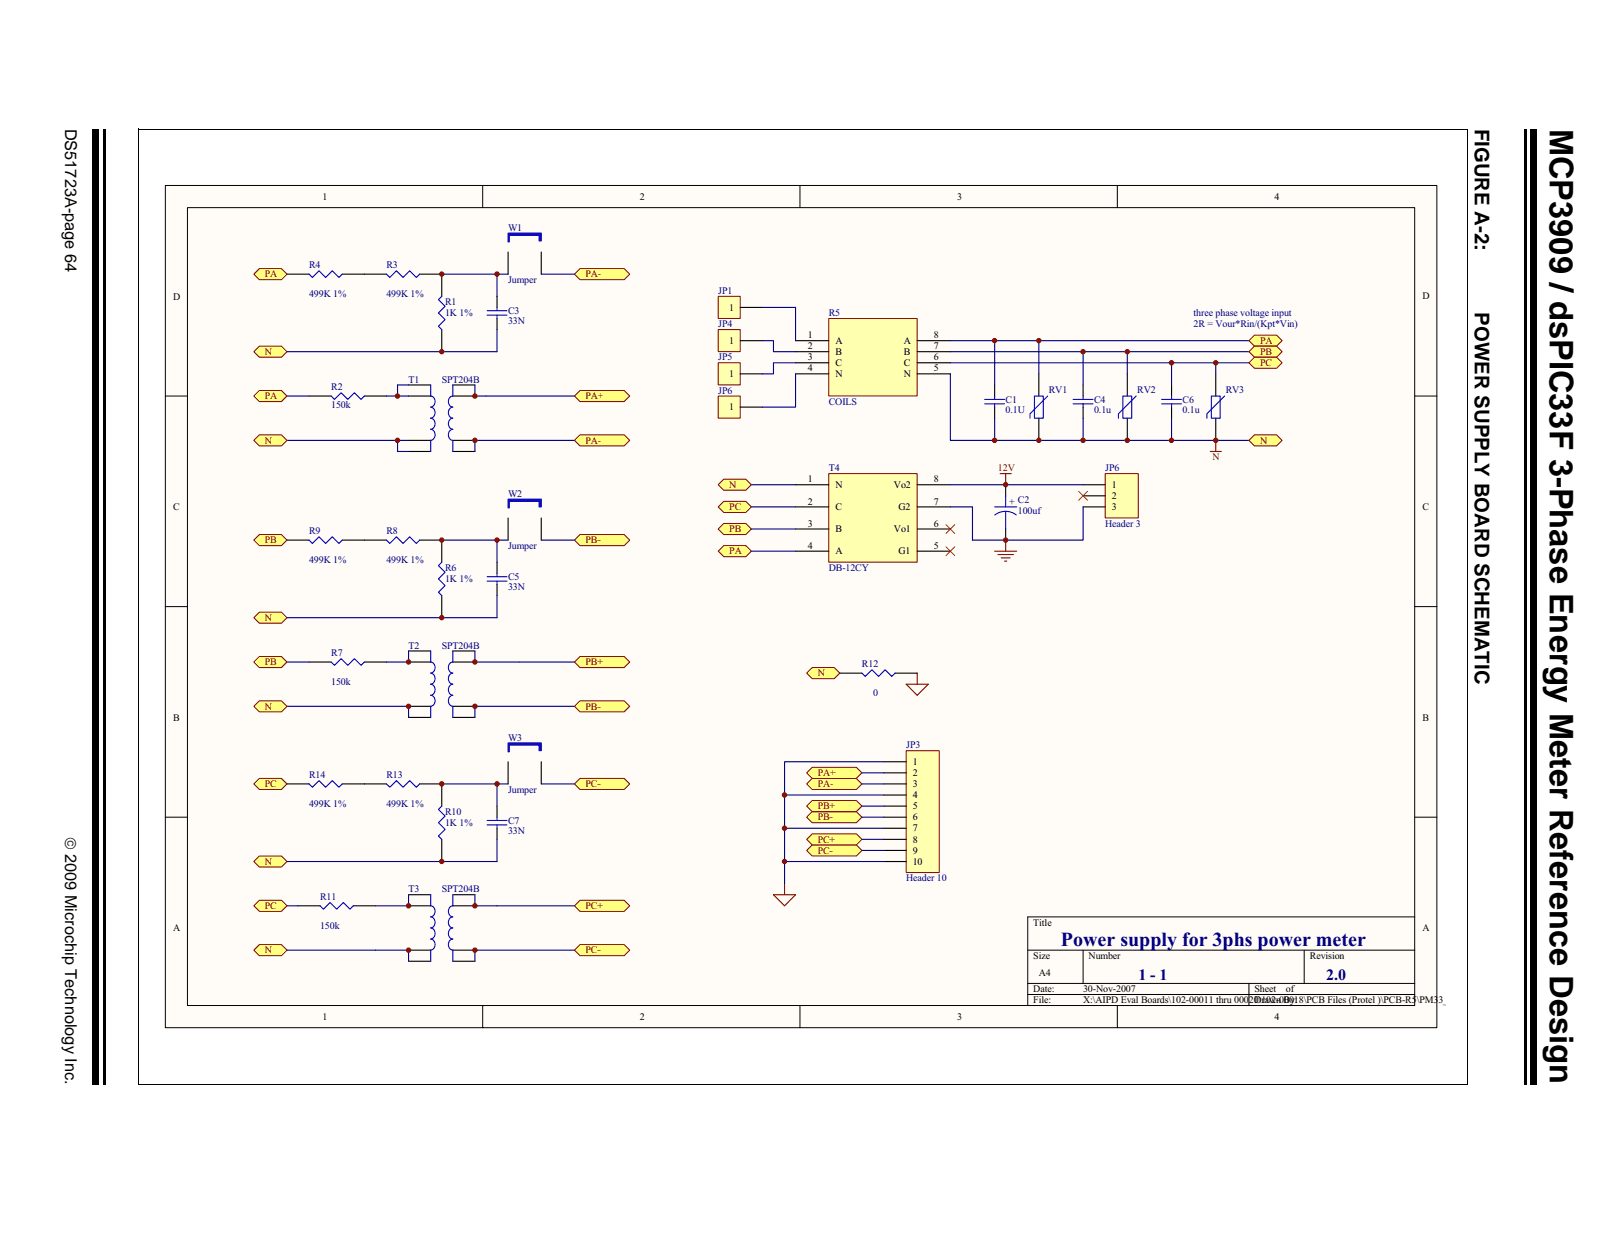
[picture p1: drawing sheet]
<svg xmlns="http://www.w3.org/2000/svg" width="279mm" height="216mm" viewBox="0 0 279 216" stroke-linecap="round" stroke-linejoin="round" font-family="sans-serif">
<path d="M263.6 22.2v165.1" fill="none" stroke="#000" stroke-width=".36"/>
<path d="M264.5 22.2h1v165.1h-1z" fill="#000"/>
<path d="M13.1 22.2h5.9v165.1h-5.9z" fill="#fff"/>
<path d="M18 22.2v165.1" fill="none" stroke="#000" stroke-width=".36"/>
<path d="M16 22.2h1v165.1h-1z" fill="#000"/>
<path d="M27.6 31.3h222.3v147h-222.3z" fill="#fff"/>
<path d="M28.6 32h219.7v145.5h-219.7z" fill="#fffcf8"/>
<g fill="none" stroke="#000" stroke-width=".17">
<path d="M28.6 32h219.7v145.5h-219.7zM32.4 35.9h212v137.8h-212zM83.4 32v3.9M138.2 32v3.9M193.1 32v3.9M28.6 68.4h3.8M244.5 68.4h3.8M28.6 104.8h3.8M244.5 104.8h3.8M28.6 141.1h3.8M244.5 141.1h3.8M244.5 158.4h-66.9v15.3"/>
<path d="M83.4 173.7v3.8M138.2 173.7v3.8M177.6 164.1h66.9M177.6 169.9h66.9M177.6 171.8h66.9M187.1 164.1v5.8M193.1 173.7v3.8M215.8 169.9v3.8M225.4 164.1v5.8"/>
</g>
<path d="M53.4 68.4h3.8M63 68.4h3.8M53.4 114.3h3.8M63 114.3h3.8M51.5 156.5h3.8M61 156.5h3.9" fill="none" stroke="#000" stroke-width=".19"/>
<path d="M57.2 68.4l.6 .6 1.1-1.2 1.2 1.2 1.1-1.2 1.2 1.2 .6-.6M57.2 114.3l.6 .6 1.1-1.1 1.2 1.1 1.1-1.1 1.2 1.1 .6-.6M55.3 156.5l.6 .5 1.1-1.1 1.2 1.1 1.1-1.1 1.2 1.1 .5-.5" fill="none" stroke="#00f" stroke-width=".19"/>
<path d="M124.1 62.7h3.8v3.8h-3.8z" fill="#ffffb0"/>
<path d="M124.1 62.7h3.8v3.8h-3.8z" fill="none" stroke="#800000" stroke-width=".17"/>
<path d="M127.9 64.6h3.8" fill="none" stroke="#000" stroke-width=".19"/>
<path d="M124.1 56.9h3.8v3.8h-3.8z" fill="#ffffb0"/>
<path d="M124.1 56.9h3.8v3.8h-3.8z" fill="none" stroke="#800000" stroke-width=".17"/>
<path d="M127.9 58.8h3.8" fill="none" stroke="#000" stroke-width=".19"/>
<path d="M124.1 51.2h3.8v3.8h-3.8z" fill="#ffffb0"/>
<path d="M124.1 51.2h3.8v3.8h-3.8z" fill="none" stroke="#800000" stroke-width=".17"/>
<path d="M127.9 53.1h3.8" fill="none" stroke="#000" stroke-width=".19"/>
<path d="M43.9 164.1l.9-.9h3.8l1 .9-1 1h-3.8z" fill-rule="evenodd" fill="#ffff80"/>
<path d="M43.9 164.1l.9-.9h3.8l1 .9-1 1h-3.8z" fill="none" stroke="#800000" stroke-width=".17"/>
<g fill="none" stroke="#000" stroke-width=".19">
<path d="M70.6 68.4h3.8M70.6 76.1h3.8M70.6 66.5h3.8M70.6 78h3.8M78.2 68.4h3.9M78.2 76.1h3.9M78.2 66.5h3.9M78.2 78h3.9M70.6 114.3h3.8M70.6 112.4h3.8M78.2 114.3h3.9M78.2 112.4h3.9"/>
<path d="M70.6 122h3.8M70.6 123.9h3.8M78.2 122h3.9M78.2 123.9h3.9M70.6 156.5h3.8M70.6 154.5h3.8M78.2 156.5h3.9M78.2 154.5h3.9M70.6 164.1h3.8M70.6 166h3.8M78.2 164.1h3.9M78.2 166h3.9"/>
</g>
<path d="M74.4 74.1a.97 .97 0 0 1 .8 1 .97 .97 0 0 1-.8 1v1.9M74.4 66.5v1.9a.97 .97 0 0 1 .8 1 .97 .97 0 0 1-.8 .9 .98 .98 0 0 1 .8 1 .98 .98 0 0 1-.8 .9 .98 .98 0 0 1 .8 1 .98 .98 0 0 1-.8 .9M78.2 74.1a.98 .98 0 0 0-.7 1 .98 .98 0 0 0 .7 1v1.9M78.2 66.5v1.9a.98 .98 0 0 0-.7 1 .98 .98 0 0 0 .7 .9 .99 .99 0 0 0-.7 1 .99 .99 0 0 0 .7 .9 .99 .99 0 0 0-.7 1 .99 .99 0 0 0 .7 .9M74.4 112.4v1.9a.97 .97 0 0 1 .8 1 .97 .97 0 0 1-.8 1 .98 .98 0 0 1 .8 .9 .98 .98 0 0 1-.8 1 .98 .98 0 0 1 .8 .9 .98 .98 0 0 1-.8 1 .97 .97 0 0 1 .8 .9 .97 .97 0 0 1-.8 1v1.9M78.2 112.4v1.9a.98 .98 0 0 0-.7 1 .98 .98 0 0 0 .7 1 .99 .99 0 0 0-.7 .9 .99 .99 0 0 0 .7 1 .99 .99 0 0 0-.7 .9 .99 .99 0 0 0 .7 1 .98 .98 0 0 0-.7 .9 .98 .98 0 0 0 .7 1v1.9M74.4 154.5v2a.97 .97 0 0 1 .8 .9 .97 .97 0 0 1-.8 1 .98 .98 0 0 1 .8 .9 .98 .98 0 0 1-.8 1 .98 .98 0 0 1 .8 .9 .98 .98 0 0 1-.8 1 .98 .98 0 0 1 .8 .9 .98 .98 0 0 1-.8 1v1.9M78.2 154.5v2a.98 .98 0 0 0-.7 .9 .98 .98 0 0 0 .7 1 .99 .99 0 0 0-.7 .9 .99 .99 0 0 0 .7 1 .99 .99 0 0 0-.7 .9 .99 .99 0 0 0 .7 1 .99 .99 0 0 0-.7 .9 .99 .99 0 0 0 .7 1v1.9" fill="none" stroke="#00f" stroke-width=".19"/>
<path d="M82.1 68.4h17.2M82.1 76.1h17.2M49.6 114.3h3.8M89.7 114.3h9.6M82.1 122h17.2M64.9 164.1h5.7M82.1 164.1h17.2" fill="none" stroke="#000080" stroke-width=".19"/>
<path d="M124.1 68.4h3.8v3.8h-3.8z" fill="#ffffb0"/>
<path d="M124.1 68.4h3.8v3.8h-3.8z" fill="none" stroke="#800000" stroke-width=".17"/>
<path d="M127.9 70.3h3.8" fill="none" stroke="#000" stroke-width=".19"/>
<g fill="none" stroke="#000080" stroke-width=".19">
<path d="M49.6 68.4h3.8M49.6 76.1h21M66.8 68.4h3.8M68.7 76.1v1.9h1.9M70.6 66.5h-1.9v1.9M82.1 66.5v1.9M82.1 76.1v1.9M70.6 112.4v1.9h-3.8M49.6 122h21v1.9M82.1 122v1.9M49.6 156.5h1.9M70.6 154.5v2h-5.7"/>
<path d="M49.6 164.1h15.3M70.6 164.1v1.9M82.1 164.1v1.9"/>
</g>
<path d="M43.9 122l.9-.9h3.8l1 .9-1 1h-3.8z" fill-rule="evenodd" fill="#ffff80"/>
<path d="M43.9 122l.9-.9h3.8l1 .9-1 1h-3.8z" fill="none" stroke="#800000" stroke-width=".17"/>
<path d="M43.9 76.1l.9-1h3.8l1 1-1 .9h-3.8z" fill-rule="evenodd" fill="#ffff80"/>
<path d="M43.9 76.1l.9-1h3.8l1 1-1 .9h-3.8z" fill="none" stroke="#800000" stroke-width=".17"/>
<path d="M43.9 68.4l.9-1h3.8l1 1-1 1h-3.8z" fill-rule="evenodd" fill="#ffff80"/>
<path d="M43.9 68.4l.9-1h3.8l1 1-1 1h-3.8z" fill="none" stroke="#800000" stroke-width=".17"/>
<path d="M43.9 114.3l.9-.9h3.8l1 .9-1 1h-3.8z" fill-rule="evenodd" fill="#ffff80"/>
<path d="M43.9 114.3l.9-.9h3.8l1 .9-1 1h-3.8z" fill="none" stroke="#800000" stroke-width=".17"/>
<path d="M43.9 156.5l.9-1h3.8l1 1-1 .9h-3.8z" fill-rule="evenodd" fill="#ffff80"/>
<path d="M43.9 156.5l.9-1h3.8l1 1-1 .9h-3.8z" fill="none" stroke="#800000" stroke-width=".17"/>
<path d="M143.2 81.8h15.3v15.3h-15.3z" fill="#ffffb0"/>
<path d="M143.2 81.8h15.3v15.3h-15.3z" fill="none" stroke="#800000" stroke-width=".17"/>
<g fill="none" stroke="#000" stroke-width=".19">
<path d="M179.5 64.6v3.8M179.5 72.2v3.9M194.8 64.6v3.8M194.8 72.2v3.9M210.1 64.6v3.8M210.1 72.2v3.9M137.5 83.7h5.7M137.5 87.6h5.7M137.5 91.4h5.7M137.5 95.2h5.7M158.5 83.7h5.7M158.5 87.6h5.7"/>
<path d="M158.5 91.4h5.7M158.5 95.2h5.7"/>
</g>
<path d="M178.7 68.4h1.6v3.8h-1.6zM181 68.4l-3 3.1v.7M194 68.4h1.5v3.8h-1.5zM196.3 68.4l-3 3.1v.7M209.3 68.4h1.5v3.8h-1.5zM211.6 68.4l-3.1 3.1v.7" fill="none" stroke="#00f" stroke-width=".19"/>
<path d="M143.2 55h15.3v13.4h-15.3z" fill="#ffffb0"/>
<path d="M143.2 55h15.3v13.4h-15.3z" fill="none" stroke="#800000" stroke-width=".17"/>
<path d="M137.5 58.8h5.7M158.5 58.8h5.7M137.5 60.7h5.7M137.5 62.7h5.7M137.5 64.6h5.7M158.5 60.7h5.7M158.5 62.7h5.7M158.5 64.6h5.7" fill="none" stroke="#000" stroke-width=".19"/>
<path d="M171.9 95.2h3.8M172.4 95.8h2.7M172.8 81.8h1.9M173 96.4h1.5M173.6 96.9h.4M173.8 93.3v1.9M173.8 81.8v1.9" fill="none" stroke="#800000" stroke-width=".19"/>
<path d="M43.9 135.4l.9-1h3.8l1 1-1 1h-3.8z" fill-rule="evenodd" fill="#ffff80"/>
<path d="M43.9 135.4l.9-1h3.8l1 1-1 1h-3.8z" fill="none" stroke="#800000" stroke-width=".17"/>
<path d="M76.3 135.4v3.8M85.9 139.2v1.9M76.3 145v3.8M85.9 143.1v1.9" fill="none" stroke="#000" stroke-width=".19"/>
<path d="M76.3 139.2l-.5 .6 1.1 1.2-1.1 1.1 1.1 1.2-1.1 1.1 .5 .6M84.2 142.5h3.4M84.2 141.7h3.4M85.9 141.1v.6M85.9 142.5v.6" fill="none" stroke="#00f" stroke-width=".19"/>
<path d="M139.4 116.3l.9-1h3.9l.9 1-.9 .9h-3.9z" fill-rule="evenodd" fill="#ffff80"/>
<path d="M139.4 116.3l.9-1h3.9l.9 1-.9 .9h-3.9z" fill="none" stroke="#800000" stroke-width=".17"/>
<path d="M85.9 135.4v3.8M85.9 145v3.8h-9.6" fill="none" stroke="#000080" stroke-width=".19"/>
<path d="M99.3 135.4l.9-1h7.7l.9 1-.9 1h-7.7z" fill-rule="evenodd" fill="#ffff80"/>
<path d="M99.3 135.4l.9-1h7.7l.9 1-.9 1h-7.7z" fill="none" stroke="#800000" stroke-width=".17"/>
<path d="M139.4 146.9l.9-1h7.7l.9 1-.9 .9h-7.7z" fill-rule="evenodd" fill="#ffff80"/>
<path d="M139.4 146.9l.9-1h7.7l.9 1-.9 .9h-7.7z" fill="none" stroke="#800000" stroke-width=".17"/>
<path d="M139.4 145l.9-1h7.7l.9 1-.9 .9h-7.7z" fill-rule="evenodd" fill="#ffff80"/>
<path d="M139.4 145l.9-1h7.7l.9 1-.9 .9h-7.7z" fill="none" stroke="#800000" stroke-width=".17"/>
<path d="M139.4 141.1l.9-.9h7.7l.9 .9-.9 1h-7.7z" fill-rule="evenodd" fill="#ffff80"/>
<path d="M139.4 141.1l.9-.9h7.7l.9 .9-.9 1h-7.7z" fill="none" stroke="#800000" stroke-width=".17"/>
<path d="M139.4 139.2l.9-.9h7.7l.9 .9-.9 1h-7.7z" fill-rule="evenodd" fill="#ffff80"/>
<path d="M139.4 139.2l.9-.9h7.7l.9 .9-.9 1h-7.7z" fill="none" stroke="#800000" stroke-width=".17"/>
<path d="M139.4 135.4l.9-1h7.7l.9 1-.9 1h-7.7z" fill-rule="evenodd" fill="#ffff80"/>
<path d="M139.4 135.4l.9-1h7.7l.9 1-.9 1h-7.7z" fill="none" stroke="#800000" stroke-width=".17"/>
<path d="M139.4 133.5l.9-1h7.7l.9 1-.9 .9h-7.7z" fill-rule="evenodd" fill="#ffff80"/>
<path d="M139.4 133.5l.9-1h7.7l.9 1-.9 .9h-7.7z" fill="none" stroke="#800000" stroke-width=".17"/>
<path d="M156.6 118.2h3.8l-1.9 1.9zM158.5 116.3v1.9M133.6 154.5h3.9l-1.9 2zM135.6 152.6v1.9" fill="none" stroke="#800000" stroke-width=".19"/>
<path d="M145.1 116.3h3.8M154.7 116.3h3.8" fill="none" stroke="#000" stroke-width=".19"/>
<path d="M148.9 116.3l.6 .5 1.2-1.1 1.1 1.1 1.1-1.1 1.2 1.1 .6-.5" fill="none" stroke="#00f" stroke-width=".19"/>
<path d="M82.1 112.4v1.9h7.6M135.6 139.2v13.4" fill="none" stroke="#000080" stroke-width=".19"/>
<path d="M99.3 68.4l.9-1h7.7l.9 1-.9 1h-7.7z" fill-rule="evenodd" fill="#ffff80"/>
<path d="M99.3 68.4l.9-1h7.7l.9 1-.9 1h-7.7z" fill="none" stroke="#800000" stroke-width=".17"/>
<path d="M99.3 76.1l.9-1h7.7l.9 1-.9 .9h-7.7z" fill-rule="evenodd" fill="#ffff80"/>
<path d="M99.3 76.1l.9-1h7.7l.9 1-.9 .9h-7.7z" fill="none" stroke="#800000" stroke-width=".17"/>
<path d="M99.3 114.3l.9-.9h7.7l.9 .9-.9 1h-7.7z" fill-rule="evenodd" fill="#ffff80"/>
<path d="M99.3 114.3l.9-.9h7.7l.9 .9-.9 1h-7.7z" fill="none" stroke="#800000" stroke-width=".17"/>
<path d="M99.3 122l.9-.9h7.7l.9 .9-.9 1h-7.7z" fill-rule="evenodd" fill="#ffff80"/>
<path d="M99.3 122l.9-.9h7.7l.9 .9-.9 1h-7.7z" fill="none" stroke="#800000" stroke-width=".17"/>
<path d="M99.3 156.5l.9-1h7.7l.9 1-.9 .9h-7.7z" fill-rule="evenodd" fill="#ffff80"/>
<path d="M99.3 156.5l.9-1h7.7l.9 1-.9 .9h-7.7z" fill="none" stroke="#800000" stroke-width=".17"/>
<path d="M99.3 164.1l.9-.9h7.7l.9 .9-.9 1h-7.7z" fill-rule="evenodd" fill="#ffff80"/>
<path d="M99.3 164.1l.9-.9h7.7l.9 .9-.9 1h-7.7z" fill="none" stroke="#800000" stroke-width=".17"/>
<path d="M82.1 154.5v2h17.2" fill="none" stroke="#000080" stroke-width=".19"/>
<path d="M156.6 129.7h5.7v21h-5.7z" fill="#ffffb0"/>
<path d="M156.6 129.7h5.7v21h-5.7z" fill="none" stroke="#800000" stroke-width=".17"/>
<path d="M49.6 93.3h3.8M59.1 93.3h3.9M152.7 131.6h3.9M152.7 133.5h3.9M152.7 135.4h3.9M152.7 137.3h3.9M152.7 139.2h3.9M152.7 141.1h3.9M152.7 143.1h3.9M152.7 145h3.9M152.7 146.9h3.9M152.7 148.8h3.9" fill="none" stroke="#000" stroke-width=".19"/>
<path d="M76.3 135.4h11.5M93.5 135.4h5.8M135.6 137.3h17.1M148.9 133.5h3.8M148.9 139.2h3.8M148.9 135.4h3.8M152.7 131.6h-17.1v7.6M135.6 143.1h17.1M135.6 148.8h17.1M148.9 145h3.8M148.9 146.9h3.8M148.9 141.1h3.8" fill="none" stroke="#000080" stroke-width=".19"/>
<path d="M53.4 93.3l.6 .6 1.1-1.2 1.2 1.2 1.1-1.2 1.2 1.2 .5-.6" fill="none" stroke="#00f" stroke-width=".19"/>
<path d="M43.9 93.3l.9-1h3.8l1 1-1 .9h-3.8z" fill-rule="evenodd" fill="#ffff80"/>
<path d="M43.9 93.3l.9-1h3.8l1 1-1 .9h-3.8z" fill="none" stroke="#800000" stroke-width=".17"/>
<path d="M85.9 97.1v1.9M85.9 100.9v2" fill="none" stroke="#000" stroke-width=".19"/>
<path d="M84.2 99.6h3.4M85.9 99v.6M84.2 100.4h3.4M85.9 100.4v.5" fill="none" stroke="#00f" stroke-width=".19"/>
<path d="M85.9 93.3v3.8M85.9 102.9v3.8h-9.6" fill="none" stroke="#000080" stroke-width=".19"/>
<path d="M99.3 93.3l.9-1h7.7l.9 1-.9 .9h-7.7z" fill-rule="evenodd" fill="#ffff80"/>
<path d="M99.3 93.3l.9-1h7.7l.9 1-.9 .9h-7.7z" fill="none" stroke="#800000" stroke-width=".17"/>
<path d="M76.3 93.3h11.5M93.5 93.3h5.8" fill="none" stroke="#000080" stroke-width=".19"/>
<path d="M43.9 47.4l.9-1h3.8l1 1-1 .9h-3.8z" fill-rule="evenodd" fill="#ffff80"/>
<path d="M43.9 47.4l.9-1h3.8l1 1-1 .9h-3.8z" fill="none" stroke="#800000" stroke-width=".17"/>
<path d="M85.9 51.2v1.9M85.9 55v1.9" fill="none" stroke="#000" stroke-width=".19"/>
<path d="M84.2 54.4h3.4M84.2 53.7h3.4M85.9 53.1v.6M85.9 54.4v.6" fill="none" stroke="#00f" stroke-width=".19"/>
<path d="M85.9 56.9v3.8h-9.6M85.9 47.4v3.8" fill="none" stroke="#000080" stroke-width=".19"/>
<path d="M99.3 47.4l.9-1h7.7l.9 1-.9 .9h-7.7z" fill-rule="evenodd" fill="#ffff80"/>
<path d="M99.3 47.4l.9-1h7.7l.9 1-.9 .9h-7.7z" fill="none" stroke="#800000" stroke-width=".17"/>
<path d="M87.8 43.5v3.9M93.5 43.5v3.9" fill="none" stroke="#000" stroke-width=".19"/>
<path d="M87.8 40.3h5.7v1.3h-.4v-.9h-5.1v1.1h-.2z" fill-rule="evenodd" fill="#00f"/>
<g fill="none" stroke="#00f" stroke-width=".19">
<path d="M87.8 40.3h5.7v1.3h-.4v-.9h-5.1v1.1h-.2zM170.1 69.7h3.5M170.1 69h3.5M171.9 68.4v.6M171.9 69.7v.6M185.4 69.7h3.5M185.4 69h3.5M187.1 68.4v.6M187.1 69.7v.6M200.7 69.7h3.4M200.7 69h3.4M202.4 68.4v.6"/>
<path d="M202.4 69.7v.6"/>
</g>
<g fill="none" stroke="#000080" stroke-width=".19">
<path d="M76.3 47.4h11.5M93.5 47.4h5.8M131.7 58.8h1.9v1.9h3.9M131.7 53.1h5.8v5.7M164.2 58.8h51.6M171.9 58.8v7.7M179.5 58.8v5.8M137.5 64.6v5.7h-5.8M137.5 62.7h-3.9v1.9h-1.9M164.2 64.6v11.5h51.6M164.2 62.7h51.6M164.2 60.7h51.6"/>
<path d="M171.9 72.2v3.9M187.1 60.7v5.8M187.1 72.2v3.9M194.8 60.7v3.9M202.4 62.7v3.8M202.4 72.2v3.9M210.1 62.7v1.9"/>
</g>
<path d="M171.9 66.5v1.9M171.9 70.3v1.9M187.1 66.5v1.9M187.1 70.3v1.9M202.4 66.5v1.9M202.4 70.3v1.9" fill="none" stroke="#000" stroke-width=".19"/>
<path d="M215.8 58.8l1-.9h3.8l.9 .9-.9 1h-3.8z" fill-rule="evenodd" fill="#ffff80"/>
<path d="M215.8 58.8l1-.9h3.8l.9 .9-.9 1h-3.8z" fill="none" stroke="#800000" stroke-width=".17"/>
<path d="M215.8 60.7l1-.9h3.8l.9 .9-.9 1h-3.8z" fill-rule="evenodd" fill="#ffff80"/>
<path d="M215.8 60.7l1-.9h3.8l.9 .9-.9 1h-3.8z" fill="none" stroke="#800000" stroke-width=".17"/>
<path d="M215.8 62.7l1-1h3.8l.9 1-.9 .9h-3.8z" fill-rule="evenodd" fill="#ffff80"/>
<path d="M215.8 62.7l1-1h3.8l.9 1-.9 .9h-3.8z" fill="none" stroke="#800000" stroke-width=".17"/>
<path d="M215.8 76.1l1-1h3.8l.9 1-.9 .9h-3.8z" fill-rule="evenodd" fill="#ffff80"/>
<path d="M215.8 76.1l1-1h3.8l.9 1-.9 .9h-3.8z" fill="none" stroke="#800000" stroke-width=".17"/>
<path d="M43.9 60.7l.9-.9h3.8l1 .9-1 1h-3.8z" fill-rule="evenodd" fill="#ffff80"/>
<path d="M43.9 60.7l.9-.9h3.8l1 .9-1 1h-3.8z" fill="none" stroke="#800000" stroke-width=".17"/>
<path d="M43.9 106.7l.9-1h3.8l1 1-1 .9h-3.8z" fill-rule="evenodd" fill="#ffff80"/>
<path d="M43.9 106.7l.9-1h3.8l1 1-1 .9h-3.8z" fill="none" stroke="#800000" stroke-width=".17"/>
<path d="M43.9 148.8l.9-1h3.8l1 1-1 1h-3.8z" fill-rule="evenodd" fill="#ffff80"/>
<path d="M43.9 148.8l.9-1h3.8l1 1-1 1h-3.8z" fill="none" stroke="#800000" stroke-width=".17"/>
<path d="M49.6 60.7h26.7M49.6 106.7h26.7M49.6 148.8h26.7" fill="none" stroke="#000080" stroke-width=".19"/>
<path d="M124.1 95.2l1-1h3.8l.9 1-.9 1h-3.8z" fill-rule="evenodd" fill="#ffff80"/>
<path d="M124.1 95.2l1-1h3.8l.9 1-.9 1h-3.8z" fill="none" stroke="#800000" stroke-width=".17"/>
<path d="M124.1 91.4l1-1h3.8l.9 1-.9 .9h-3.8z" fill-rule="evenodd" fill="#ffff80"/>
<path d="M124.1 91.4l1-1h3.8l.9 1-.9 .9h-3.8z" fill="none" stroke="#800000" stroke-width=".17"/>
<path d="M124.1 87.6l1-1h3.8l.9 1-.9 .9h-3.8z" fill-rule="evenodd" fill="#ffff80"/>
<path d="M124.1 87.6l1-1h3.8l.9 1-.9 .9h-3.8z" fill="none" stroke="#800000" stroke-width=".17"/>
<path d="M124.1 83.7l1-.9h3.8l.9 .9-.9 1h-3.8z" fill-rule="evenodd" fill="#ffff80"/>
<path d="M124.1 83.7l1-.9h3.8l.9 .9-.9 1h-3.8z" fill="none" stroke="#800000" stroke-width=".17"/>
<path d="M129.8 95.2h7.7M129.8 91.4h7.7M129.8 87.6h7.7M129.8 83.7h7.7M164.2 87.6h3.8M164.2 83.7h22.9" fill="none" stroke="#000080" stroke-width=".19"/>
<path d="M49.6 47.4h3.8M59.1 47.4h7.7M72.5 47.4h3.8v3.8M76.3 56.9v3.8M63 93.3h3.8M72.5 93.3h3.8v3.8M87.8 89.5v3.8M93.5 89.5v3.8M76.3 102.9v3.8M49.6 135.4h3.8M59.1 135.4h7.7M72.5 135.4h3.8" fill="none" stroke="#000" stroke-width=".19"/>
<path d="M53.4 47.4l.6 .5 1.1-1.1 1.2 1.1 1.1-1.1 1.2 1.1 .5-.5M66.8 47.4l.6 .5 1.1-1.1 1.1 1.1 1.2-1.1 1.1 1.1 .6-.5M76.3 51.2l-.5 .6 1.1 1.1-1.1 1.2 1.1 1.1-1.1 1.1 .5 .6M66.8 93.3l.6 .6 1.1-1.2 1.1 1.2 1.2-1.2 1.1 1.2 .6-.6M76.3 97.1l-.5 .6 1.1 1.1-1.1 1.2 1.1 1.1-1.1 1.2 .5 .6M53.4 135.4l.6 .6 1.1-1.2 1.2 1.2 1.1-1.2 1.2 1.2 .5-.6M66.8 135.4l.6 .6 1.1-1.2 1.1 1.2 1.2-1.2 1.1 1.2 .6-.6" fill="none" stroke="#00f" stroke-width=".19"/>
<path d="M209.1 78h1.9M210.1 76.1v1.9" fill="none" stroke="#800000" stroke-width=".19"/>
<path d="M87.8 86.2h5.7v1.4h-.4v-1h-5.1v1.1h-.2z" fill-rule="evenodd" fill="#00f"/>
<path d="M87.8 86.2h5.7v1.4h-.4v-1h-5.1v1.1h-.2z" fill="none" stroke="#00f" stroke-width=".19"/>
<path d="M87.8 131.6v3.8M93.5 131.6v3.8" fill="none" stroke="#000" stroke-width=".19"/>
<path d="M87.8 128.3h5.7v1.4h-.4v-1h-5.1v1.1h-.2z" fill-rule="evenodd" fill="#00f"/>
<path d="M87.8 128.3h5.7v1.4h-.4v-1h-5.1v1.1h-.2z" fill="none" stroke="#00f" stroke-width=".19"/>
<path d="M191 81.8h5.7v7.7h-5.7z" fill="#ffffb0"/>
<path d="M191 81.8h5.7v7.7h-5.7z" fill="none" stroke="#800000" stroke-width=".17"/>
<path d="M173.8 83.7v1.9M173.8 91.4v1.9M187.1 83.7h3.9M187.1 85.6h3.9M187.1 87.6h3.9" fill="none" stroke="#000" stroke-width=".19"/>
<path d="M171.9 87.6h3.8M171.9 88.9a3.1 3.1 0 0 1 3.7 0M173.8 85.6v2M173.8 88.3v3.1" fill="none" stroke="#00f" stroke-width=".19"/>
<path d="M168 87.6v5.7h19.1v-5.7" fill="none" stroke="#000080" stroke-width=".19"/>
<path d="M163.5 94.4l1.5 1.6M163.5 90.6l1.5 1.5M165 94.4l-1.5 1.6M165 90.6l-1.5 1.5M186.4 84.9l1.5 1.5M187.9 84.9l-1.5 1.5" fill="none" stroke="#f00" stroke-width=".17"/>
<circle cx="210.1" cy="76.1" r=".38" fill="#800000"/>
<circle cx="210.1" cy="76.1" r=".38" fill="none" stroke="#800000" stroke-width=".17"/>
<circle cx="179.5" cy="76.1" r=".38" fill="#800000"/>
<circle cx="179.5" cy="76.1" r=".38" fill="none" stroke="#800000" stroke-width=".17"/>
<circle cx="194.8" cy="76.1" r=".38" fill="#800000"/>
<circle cx="194.8" cy="76.1" r=".38" fill="none" stroke="#800000" stroke-width=".17"/>
<circle cx="173.8" cy="83.7" r=".38" fill="#800000"/>
<circle cx="173.8" cy="83.7" r=".38" fill="none" stroke="#800000" stroke-width=".17"/>
<circle cx="173.8" cy="93.3" r=".38" fill="#800000"/>
<circle cx="173.8" cy="93.3" r=".38" fill="none" stroke="#800000" stroke-width=".17"/>
<circle cx="171.8" cy="76.1" r=".38" fill="#800000"/>
<circle cx="171.8" cy="76.1" r=".38" fill="none" stroke="#800000" stroke-width=".17"/>
<circle cx="171.9" cy="58.8" r=".38" fill="#800000"/>
<circle cx="171.9" cy="58.8" r=".38" fill="none" stroke="#800000" stroke-width=".17"/>
<circle cx="179.5" cy="58.8" r=".38" fill="#800000"/>
<circle cx="179.5" cy="58.8" r=".38" fill="none" stroke="#800000" stroke-width=".17"/>
<circle cx="187.1" cy="60.7" r=".38" fill="#800000"/>
<circle cx="187.1" cy="60.7" r=".38" fill="none" stroke="#800000" stroke-width=".17"/>
<circle cx="187.1" cy="76.1" r=".38" fill="#800000"/>
<circle cx="187.1" cy="76.1" r=".38" fill="none" stroke="#800000" stroke-width=".17"/>
<circle cx="194.8" cy="60.7" r=".38" fill="#800000"/>
<circle cx="194.8" cy="60.7" r=".38" fill="none" stroke="#800000" stroke-width=".17"/>
<circle cx="202.4" cy="62.7" r=".38" fill="#800000"/>
<circle cx="202.4" cy="62.7" r=".38" fill="none" stroke="#800000" stroke-width=".17"/>
<circle cx="202.4" cy="76.1" r=".38" fill="#800000"/>
<circle cx="202.4" cy="76.1" r=".38" fill="none" stroke="#800000" stroke-width=".17"/>
<circle cx="210.1" cy="62.7" r=".38" fill="#800000"/>
<circle cx="210.1" cy="62.7" r=".38" fill="none" stroke="#800000" stroke-width=".17"/>
<circle cx="135.5" cy="143" r=".38" fill="#800000"/>
<circle cx="135.5" cy="143" r=".38" fill="none" stroke="#800000" stroke-width=".17"/>
<circle cx="135.5" cy="148.8" r=".38" fill="#800000"/>
<circle cx="135.5" cy="148.8" r=".38" fill="none" stroke="#800000" stroke-width=".17"/>
<circle cx="135.5" cy="137.3" r=".38" fill="#800000"/>
<circle cx="135.5" cy="137.3" r=".38" fill="none" stroke="#800000" stroke-width=".17"/>
<circle cx="70.6" cy="156.5" r=".38" fill="#800000"/>
<circle cx="70.6" cy="156.5" r=".38" fill="none" stroke="#800000" stroke-width=".17"/>
<circle cx="82.1" cy="156.5" r=".38" fill="#800000"/>
<circle cx="82.1" cy="156.5" r=".38" fill="none" stroke="#800000" stroke-width=".17"/>
<circle cx="70.6" cy="164.1" r=".38" fill="#800000"/>
<circle cx="70.6" cy="164.1" r=".38" fill="none" stroke="#800000" stroke-width=".17"/>
<circle cx="82.1" cy="164.1" r=".38" fill="#800000"/>
<circle cx="82.1" cy="164.1" r=".38" fill="none" stroke="#800000" stroke-width=".17"/>
<circle cx="82.1" cy="68.4" r=".38" fill="#800000"/>
<circle cx="82.1" cy="68.4" r=".38" fill="none" stroke="#800000" stroke-width=".17"/>
<circle cx="82.1" cy="76.1" r=".38" fill="#800000"/>
<circle cx="82.1" cy="76.1" r=".38" fill="none" stroke="#800000" stroke-width=".17"/>
<circle cx="70.6" cy="114.3" r=".38" fill="#800000"/>
<circle cx="70.6" cy="114.3" r=".38" fill="none" stroke="#800000" stroke-width=".17"/>
<circle cx="82.1" cy="114.3" r=".38" fill="#800000"/>
<circle cx="82.1" cy="114.3" r=".38" fill="none" stroke="#800000" stroke-width=".17"/>
<circle cx="70.6" cy="122" r=".38" fill="#800000"/>
<circle cx="70.6" cy="122" r=".38" fill="none" stroke="#800000" stroke-width=".17"/>
<circle cx="82.1" cy="122" r=".38" fill="#800000"/>
<circle cx="82.1" cy="122" r=".38" fill="none" stroke="#800000" stroke-width=".17"/>
<circle cx="68.7" cy="76.1" r=".38" fill="#800000"/>
<circle cx="68.7" cy="76.1" r=".38" fill="none" stroke="#800000" stroke-width=".17"/>
<circle cx="68.7" cy="68.4" r=".38" fill="#800000"/>
<circle cx="68.7" cy="68.4" r=".38" fill="none" stroke="#800000" stroke-width=".17"/>
<circle cx="76.3" cy="148.8" r=".38" fill="#800000"/>
<circle cx="76.3" cy="148.8" r=".38" fill="none" stroke="#800000" stroke-width=".17"/>
<circle cx="76.3" cy="135.4" r=".38" fill="#800000"/>
<circle cx="76.3" cy="135.4" r=".38" fill="none" stroke="#800000" stroke-width=".17"/>
<circle cx="85.9" cy="135.4" r=".38" fill="#800000"/>
<circle cx="85.9" cy="135.4" r=".38" fill="none" stroke="#800000" stroke-width=".17"/>
<circle cx="76.3" cy="106.7" r=".38" fill="#800000"/>
<circle cx="76.3" cy="106.7" r=".38" fill="none" stroke="#800000" stroke-width=".17"/>
<circle cx="85.9" cy="93.3" r=".38" fill="#800000"/>
<circle cx="85.9" cy="93.3" r=".38" fill="none" stroke="#800000" stroke-width=".17"/>
<circle cx="76.3" cy="93.3" r=".38" fill="#800000"/>
<circle cx="76.3" cy="93.3" r=".38" fill="none" stroke="#800000" stroke-width=".17"/>
<circle cx="76.3" cy="60.7" r=".38" fill="#800000"/>
<circle cx="76.3" cy="60.7" r=".38" fill="none" stroke="#800000" stroke-width=".17"/>
<circle cx="85.9" cy="47.3" r=".38" fill="#800000"/>
<circle cx="85.9" cy="47.3" r=".38" fill="none" stroke="#800000" stroke-width=".17"/>
<circle cx="76.3" cy="47.3" r=".38" fill="#800000"/>
<circle cx="76.3" cy="47.3" r=".38" fill="none" stroke="#800000" stroke-width=".17"/>
<path d="M23.9 22.3h229.7M23.9 22.2v165M253.6 22.3v165M23.8 187.2h229.8" fill="none" stroke="#000" stroke-width=".17"/>
<text font-size="5.6" x="267.8" y="22.2" transform="rotate(90 267.8 22.2)">MCP3909 / dsPIC33F 3-Phase Energy Meter Reference Design</text>
<g font-size="3.5">
<text x="254.8" y="22.2" transform="rotate(90 254.8 22.2)">FIGURE A-2:</text>
<text x="254.8" y="54" transform="rotate(90 254.8 54)">POWER SUPPLY BOARD SCHEMATIC</text>
</g>
<text font-size="3.5" fill="#000080" x="183.3" y="163.4">Power supply for 3phs power meter</text>
<g font-size="2.8">
<text x="11.3" y="22.2" transform="rotate(90 11.3 22.2)">DS51723A-page 64</text>
<text x="11.3" y="144.5" transform="rotate(90 11.3 144.5)">© 2009 Microchip Technology Inc.</text>
</g>
<g font-size="2.8" fill="#000080">
<text x="196.7" y="169.3">1 - 1</text>
<text x="229.2" y="169.3">2.0</text>
</g>
<g font-size="1.7">
<text x="55.7" y="34.5">1</text>
<text x="110.5" y="34.5">2</text>
<text x="165.4" y="34.5">3</text>
<text x="220.2" y="34.5">4</text>
<text x="29.9" y="51.7">D</text>
<text x="126" y="53.6">1</text>
<text x="245.8" y="51.7">D</text>
<text x="126" y="59.4">1</text>
<text x="139.6" y="58.4">1</text>
<text x="144.3" y="59.4">A</text>
<text x="156.2" y="59.4">A</text>
<text x="161.4" y="58.4">8</text>
<text x="126" y="65.1">1</text>
<text x="139.6" y="60.3">2</text>
<text x="139.6" y="62.2">3</text>
<text x="139.6" y="64.2">4</text>
<text x="144.3" y="61.3">B</text>
<text x="144.3" y="63.2">C</text>
<text x="144.3" y="65.1">N</text>
<text x="156.2" y="65.1">N</text>
<text x="156.2" y="63.2">C</text>
<text x="156.2" y="61.3">B</text>
<text x="161.4" y="64.2">5</text>
<text x="161.4" y="62.2">6</text>
<text x="161.4" y="60.3">7</text>
<text x="126" y="70.9">1</text>
<text x="139.6" y="83.3">1</text>
<text x="161.4" y="83.3">8</text>
<text x="29.9" y="88.1">C</text>
<text x="139.6" y="87.1">2</text>
<text x="144.3" y="84.3">N</text>
<text x="144.3" y="88.1">C</text>
<text x="154.5" y="84.3">Vo2</text>
<text x="155.2" y="88.1">G2</text>
<text x="161.4" y="87.1">7</text>
<text x="192.1" y="84.3">1</text>
<text x="192.1" y="86.2">2</text>
<text x="192.1" y="88.1">3</text>
<text x="245.8" y="88.1">C</text>
<text x="139.6" y="91">3</text>
<text x="139.6" y="94.8">4</text>
<text x="144.3" y="91.9">B</text>
<text x="144.3" y="95.7">A</text>
<text x="154.5" y="91.9">Vo1</text>
<text x="155.2" y="95.7">G1</text>
<text x="161.4" y="91">6</text>
<text x="161.4" y="94.8">5</text>
<text x="29.9" y="124.5">B</text>
<text x="245.8" y="124.5">B</text>
<text x="157.7" y="132.1">1</text>
<text x="157.7" y="134">2</text>
<text x="157.7" y="135.9">3</text>
<text x="157.7" y="137.9">4</text>
<text x="157.7" y="139.8">5</text>
<text x="157.7" y="141.7">6</text>
<text x="157.7" y="143.6">7</text>
<text x="157.7" y="145.5">8</text>
<text x="157.7" y="147.4">9</text>
<text x="157.7" y="149.4">10</text>
<text x="29.9" y="160.8">A</text>
<text x="178.5" y="159.9">Title</text>
<text x="245.8" y="160.8">A</text>
<text x="178.5" y="165.6">Size</text>
<text x="188.1" y="165.6">Number</text>
<text x="226.3" y="165.6">Revision</text>
<text x="178.5" y="171.4">Date:</text>
<text x="178.5" y="173.3">File:</text>
<text x="179.5" y="168.5">A4</text>
<text x="187.1" y="173.3">X:\AIPD Eval Boards\102-00011 thru 00020\102-00018\PCB Files (Protel )\PCB-R5\PM33_</text>
<text x="187.1" y="171.4">30-Nov-2007</text>
<text x="216.8" y="173.3">Drawn By:</text>
<text x="216.8" y="171.4">Sheet</text>
<text x="222.2" y="171.4">of</text>
<text x="55.7" y="176.1">1</text>
<text x="110.5" y="176.1">2</text>
<text x="165.4" y="176.1">3</text>
<text x="220.2" y="176.1">4</text>
</g>
<g font-size="1.7" fill="#000080">
<text x="87.8" y="39.9">W1</text>
<text x="53.4" y="46.4">R4</text>
<text x="66.8" y="46.4">R3</text>
<text x="53.4" y="51.3">499K 1%</text>
<text x="66.8" y="51.3">499K 1%</text>
<text x="76.9" y="52.7">R1</text>
<text x="87.8" y="48.9">Jumper</text>
<text x="124.1" y="50.8">JP1</text>
<text x="76.9" y="54.6">1K 1%</text>
<text x="87.8" y="54.2">C3</text>
<text x="87.8" y="55.9">33N</text>
<text x="124.1" y="56.5">JP4</text>
<text x="143.2" y="54.6">R5</text>
<text x="206.2" y="54.6">three phase voltage input</text>
<text x="206.3" y="56.5">2R = Vour*Rin/(Kpt*Vin)</text>
<text x="124.1" y="62.2">JP5</text>
<text x="57.2" y="67.4">R2</text>
<text x="57.2" y="70.5">150k</text>
<text x="70.6" y="66.1">T1</text>
<text x="76.3" y="66.1">SPT204B</text>
<text x="124.1" y="68">JP6</text>
<text x="143.2" y="69.9">COILS</text>
<text x="173.8" y="69.5">C1</text>
<text x="173.8" y="71.3">0.1U</text>
<text x="181.2" y="67.8">RV1</text>
<text x="189.1" y="69.5">C4</text>
<text x="189.1" y="71.3">0.1u</text>
<text x="196.5" y="67.8">RV2</text>
<text x="204.3" y="69.5">C6</text>
<text x="204.3" y="71.3">0.1u</text>
<text x="211.8" y="67.8">RV3</text>
<text x="143.2" y="81.4">T4</text>
<text x="191" y="81.4">JP6</text>
<text x="87.8" y="85.8">W2</text>
<text x="174.3" y="87.1">+ C2</text>
<text x="175.9" y="88.9">100uf</text>
<text x="53.4" y="92.3">R9</text>
<text x="66.8" y="92.3">R8</text>
<text x="87.8" y="94.8">Jumper</text>
<text x="191" y="91">Header 3</text>
<text x="53.4" y="97.3">499K 1%</text>
<text x="66.8" y="97.3">499K 1%</text>
<text x="76.9" y="98.6">R6</text>
<text x="76.9" y="100.5">1K 1%</text>
<text x="87.8" y="100.2">C5</text>
<text x="87.8" y="101.9">33N</text>
<text x="143.2" y="98.6">DB-12CY</text>
<text x="57.2" y="113.4">R7</text>
<text x="70.6" y="112">T2</text>
<text x="76.3" y="112">SPT204B</text>
<text x="57.2" y="118.3">150k</text>
<text x="148.9" y="115.3">R12</text>
<text x="150.8" y="120.3">0</text>
<text x="87.8" y="127.9">W3</text>
<text x="156.6" y="129.2">JP3</text>
<text x="53.4" y="134.4">R14</text>
<text x="66.8" y="134.4">R13</text>
<text x="87.8" y="136.9">Jumper</text>
<text x="53.4" y="139.4">499K 1%</text>
<text x="66.8" y="139.4">499K 1%</text>
<text x="76.9" y="140.7">R10</text>
<text x="76.9" y="142.6">1K 1%</text>
<text x="87.8" y="142.3">C7</text>
<text x="87.8" y="144">33N</text>
<text x="55.3" y="155.5">R11</text>
<text x="70.6" y="154.1">T3</text>
<text x="76.3" y="154.1">SPT204B</text>
<text x="156.6" y="152.2">Header 10</text>
<text x="55.3" y="160.5">150k</text>
</g>
<g font-size="1.7" fill="#800000">
<text x="45.8" y="47.9">PA</text>
<text x="101.2" y="47.9">PA-</text>
<text x="217.7" y="59.4">PA</text>
<text x="45.8" y="61.3">N</text>
<text x="217.7" y="61.3">PB</text>
<text x="217.7" y="63.2">PC</text>
<text x="45.8" y="69">PA</text>
<text x="101.2" y="69">PA+</text>
<text x="45.8" y="76.6">N</text>
<text x="101.2" y="76.6">PA-</text>
<text x="217.7" y="76.6">N</text>
<text x="172.4" y="81.4">12V</text>
<text x="209.5" y="79.5">N</text>
<text x="126" y="88.1">PC</text>
<text x="126" y="84.3">N</text>
<text x="45.8" y="93.8">PB</text>
<text x="101.2" y="93.8">PB-</text>
<text x="126" y="95.7">PA</text>
<text x="126" y="91.9">PB</text>
<text x="45.8" y="107.2">N</text>
<text x="45.8" y="114.9">PB</text>
<text x="101.2" y="114.9">PB+</text>
<text x="141.3" y="116.8">N</text>
<text x="45.8" y="122.6">N</text>
<text x="101.2" y="122.6">PB-</text>
<text x="45.8" y="135.9">PC</text>
<text x="101.2" y="135.9">PC-</text>
<text x="141.3" y="135.9">PA-</text>
<text x="141.3" y="134">PA+</text>
<text x="141.3" y="141.7">PB-</text>
<text x="141.3" y="139.8">PB+</text>
<text x="45.8" y="149.4">N</text>
<text x="141.3" y="147.4">PC-</text>
<text x="141.3" y="145.5">PC+</text>
<text x="45.8" y="157">PC</text>
<text x="101.2" y="157">PC+</text>
<text x="45.8" y="164.7">N</text>
<text x="101.2" y="164.7">PC-</text>
</g>
</svg>
